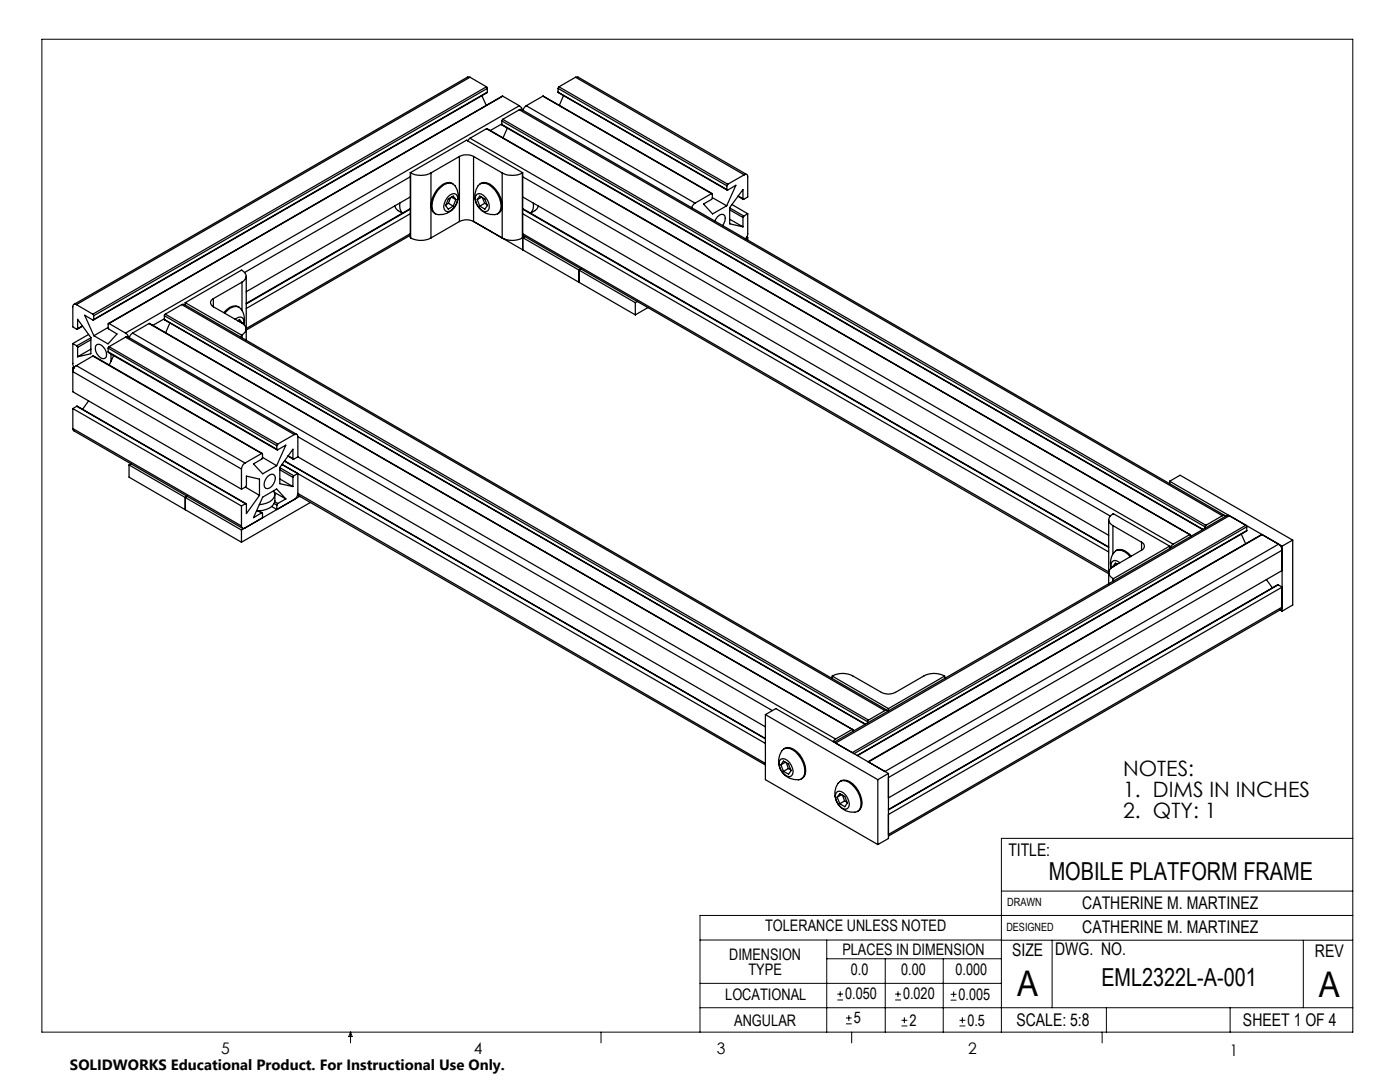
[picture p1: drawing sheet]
<svg xmlns="http://www.w3.org/2000/svg" width="279mm" height="216mm" viewBox="0 0 279 216" stroke-linecap="round" stroke-linejoin="round" font-family="sans-serif">
<g fill="none" stroke="#000" stroke-width=".2">
<path d="M8.4 7.8h261.6v198.2h-261.6zM199.8 177.8h70.2M270 167.3h-70.2v38.7M139.7 187.6h60.2M139.7 196.2h60.1M165 187.6v18.4M165 191.3h34.8M167.1 199.5h1.1M167.1 198.4h1.1M167.7 197.8v1.1M176.7 191.3v14.7M178.6 199.5h1.2"/>
<path d="M178.6 198.4h1.2M179.2 197.8v1.1M188.2 191.3v14.7M189.7 199.6h1.2M189.7 198.4h1.2M190.3 197.8v1.2M199.8 187.6h70.2M210 187.6v13.5M260.1 187.6v13.5M270 182.7h-130.3v23.3M70 206v2.1M70 206l.3 .8h-.7z"/>
<path d="M119.9 206v2.1M139.7 201.1h130.3M168.8 204.3h1.2M168.8 203.1h1.2M169.4 202.6v1.1M170 206v2.1M179.9 204.7h1.2M179.9 203.6h1.2M180.5 203v1.2M191.5 204.7h1.2M191.5 203.6h1.2M192.1 203v1.2"/>
<path d="M220 206v2.1M220.8 201.1v4.9M245.5 201.1v4.9"/>
</g>
<g fill="none" stroke="#000" stroke-width=".25">
<path d="M93.8 15.4h-.5l-78.6 45.3M93.8 15.4l-78.6 45.4M93.8 15.4l3.3 1.9M96.2 19.1l.8 1.9M97.1 17.3l.2 .3M97.1 17.3l-78.6 45.4M97.3 18.4l-78.6 45.5M97.3 17.6l-78.6 45.4M97.3 17.6v.8M97.3 18.4l-78.6 45.3M100.3 19.2l-78.7 45.4M100.3 19.2l-78.5 45.4"/>
<path d="M100.3 19.2l3.3 1.9M108.3 19.2l33.8 19.4M108.3 19.2l-3.3 1.9M108.3 19.2l33.7 19.4M111.4 18.4l33.7 19.5M111.4 17.6l33.7 19.5M111.4 18.4l33.7 19.4M111.4 17.6v.8M111.5 17.3l-.1 .3M111.5 17.3l33.7 19.5M112.5 19.1l-.9 1.9M114.9 15.4h.5l33.6 19.4"/>
<path d="M114.9 15.4l-3.4 1.9M114.9 15.4l33.6 19.5M81.9 34.5h.1M81.9 34.5l11.2-6.5 11.2 6.5M81.9 34.5l.1 13M81.9 39.3l-32.8 18.9M81.9 35.3l-33.1 19.1M82 34.5a4.4 4.4 0 0 0 4 0M82 34.5v13M86 34.5v13M89.3 39.4a1.39 1.39 0 0 1 1.7-.6 2.43 2.43 0 0 1-1.3 3.4h-.4a1.1 1.1 0 0 1-.6-1.6zM89.9 39.4l-.4 1.2"/>
<path d="M90.1 39.3l.9 .5M90.4 36.7a1.57 1.57 0 0 0-1.9 0 5.2 5.2 0 0 0-2.4 5l.3 .5 .5 .5M91 39.8l-.5-.7-1 .6-.6 1.3 .6 .7 1-.6M91 39.8l-.5 1.3M91.7 31.2a3.3 3.3 0 0 1 2.8 0M91.7 31.2l-5.7 3.3M91.7 31.2v13M93.8 27.6l-.5 .5M93.8 27.6l140.3 81M94.5 31.2l5.7 3.3M94.5 31.2v13M95.2 38.8a1.37 1.37 0 0 1 1.7 .6 2.19 2.19 0 0 1 .4 2.7 1.37 1.37 0 0 1-1.7-.7 2.19 2.19 0 0 1-.4-2.6z"/>
<path d="M95.3 39.8l.4-.7 1.1 .6 .5 1.3-.5 .7-1.1-.6M95.3 39.8l.4 1.3M95.4 37a1.51 1.51 0 0 1 2.1-.2 5.2 5.2 0 0 1 2.4 5l-.2 .5a2.21 2.21 0 0 1-2.8 .2 3.7 3.7 0 0 1-1.5-5.5zM95.8 36.7a1.85 1.85 0 0 1 2.6 .5 5 5 0 0 1 1.7 4.5l-.2 .5-.6 .5M96.1 39.3l-.8 .5M96.3 39.4l.4 1.2M97.1 25.7l140.4 81M97.1 25.7l-3.3 1.9M97.1 25.7l140.3 81M100.2 24.8l139.8 80.9M100.2 24.1l140.3 81M100.2 24.1v.7"/>
<path d="M100.2 24.8l139.9 80.8M100.2 24.7l-2.3 1.3M100.2 34.5a4.3 4.3 0 0 0 4 0M100.2 34.5v13M100.3 23.8l-.1 .3M100.3 23.8l140.4 81M101.2 25.6l-.8 1.9M103.6 21.9h.5l140.3 81M103.6 21.1l.7 .8M103.6 21.9l140.3 81M103.6 21.9l-3.3 1.9M103.6 21.1l-78.6 45.4"/>
<path d="M104.2 34.5v13M104.3 34.5v15.3M104.3 34.5h-.1M104.3 39.3l117 67.5M104.3 35.3l117.3 67.7M105 21.1l-.4 .3-.2 .6M105 21.1l33.7 19.4M142 38.6l.2 .1v.8M142 38.6l-3.3 1.9M142.2 39.5l-.2 .3-1.6 .9 1.8 2 2.8-1.6M142.2 39.4l2.8 1.7M145.1 37.8l.1 .1 1.7-.9-1.9 4.1"/>
<path d="M145.1 37.1v.7M145.2 36.8l-.1 .3M147.3 39.2l1 .6M147.3 39.1l1 .6M148.3 39.7v-1.9l-2.7 3.6v3.3l2.7 .6M148.5 34.9a.42 .42 0 0 1 .5-.1 .42 .42 0 0 1 .2 .5v4l-.8 .5-.1-.1M148.5 34.9l-3.3 1.9M42.6 59.6a.87 .87 0 0 0-.6 .8 .87 .87 0 0 0 .6 .8M42.6 59.6v1.6M48.3 56.3a1.25 1.25 0 0 0 .8-1.2 1.25 1.25 0 0 0-.9-1.2l-11.2 6.5M48.3 56.3l-5.7 3.3M48.3 56.3v5.6"/>
<path d="M49.1 55.1v12.8M79.8 40.5a2.18 2.18 0 0 0 .5 2l-.9-.5-.6-.9M81.9 41.6l-32.8 18.9M81.9 47l-32.8 18.9M81.9 42.7l-32.8 18.9M81.9 41.7l-32.8 18.9M81.9 46.6l-32.8 18.9M82 47.5a4.4 4.4 0 0 0 4 0M87.4 42.8a1.45 1.45 0 0 1-1.2-1.7 5.1 5.1 0 0 1 3.1-4.5 1.96 1.96 0 0 1 2.1 2.2 3.7 3.7 0 0 1-3.9 4M89.5 40.6l-.5 .3M89.5 40.6l1 .5M91.7 44.2a3 3 0 0 1 2.8 0"/>
<path d="M91.7 44.2l-5.7 3.3M94.5 44.2l32.3 18.6M94.5 44.2l5.7 3.3M96.7 40.6l.5 .3M96.7 40.6l-1 .5M100.2 47.5a4.3 4.3 0 0 0 4 0M104.3 41.6l117 67.5M104.3 47l117 67.5M104.3 47.4l22.5 13M104.3 47.4l-.1 .1M104.3 42.7l117 67.4M104.3 46.6l117 67.5"/>
<path d="M104.3 41.7l117 67.5M104.7 47.2l-.4 .2M106.4 40.5a2.07 2.07 0 0 1-.5 2l.9-.5 .4-.4 .3-.5M116 53.7l-.4 .2v2.4M138.7 40.5l-.4 .4-.3 .6M142.7 44.1a1.72 1.72 0 0 1 1.7-1.3 1.6 1.6 0 0 1-.2 2.2M145.6 43.7l2.7 1.6M145.6 41.5l2.8 1.6M145.6 41.9l2.7 1.5M146.1 40.8l3.1 1.9M148.3 43.4v1.9M148.4 43.1l-.1 .3"/>
<path d="M149 47.3l.2 .1M149.2 42.7v4.1l-.4 .8M149.2 47.4l-.4 .3M149.2 47.4v.5M149.2 42.7l-.8 .4M14.5 68.5v4.2l.3 .6M14.5 73.3l.2 .2M14.5 73.3v4.9l33.7 19.4M14.5 68.5l.8 .5M14.7 73.2l-.2 .1M15.2 73a1.62 1.62 0 0 0-.7 1.2l33.7 19.4M15.2 60.8a.44 .44 0 0 0-.5 0 .44 .44 0 0 0-.2 .4v4l.9 .5 .1-.1"/>
<path d="M15.2 73l33.7 19.4M15.2 60.8l3.3 1.9M15.3 69l.2 .3M15.5 65.6v-1.9l2.6 3.6v3.3l-2.6 .6M15.5 69.3v1.9M16.4 65.1l-.9 .5M16.5 65.1l-1 .6M17.7 66.7l-3.2 1.8M18.1 69.7l-2.6 1.5M18.1 67.8l-2.6 1.5M18.1 67.4l-2.8 1.6M18.5 71h.2l33.6 19.5"/>
<path d="M18.5 62.7l.2 .3M18.5 71l-3.3 2M18.5 71l33.7 19.5M18.7 63.7l-.2 .2-1.6-1 1.8 4.1M18.7 63v.7M19.3 68.8a1.6 1.6 0 0 1 1.9 1.4v1l-.2 .3a1.6 1.6 0 0 1-1.9-1.5v-1zM21.6 70.2v.1l33.7 19.5M21.6 69.5l33.6 19.4M21.6 70.2l33.6 19.4M21.6 69.5v.7M21.6 65.3l-2.9 1.7M21.8 69.2l-.2 .3"/>
<path d="M21.8 64.6h-.2v1l1.8 1-1.8 2-2.9-1.6M21.8 69.2l33.6 19.4M21.8 64.6l3.2 1.9M22.2 70.6v1.5M22.7 70.9l-.9 1.9M25 67.3l.4-.1 33.8 19.5M25 66.5l.7 .8M25 67.3l-3.2 1.9M25 67.3l33.7 19.4M26.5 66.5l-.4 .3-.3 .6M26.5 66.5l140.3 81M29.7 64.6l140.5 81"/>
<path d="M29.7 64.6l-3.2 1.9M29.7 64.6l140.4 81M32.8 63.7l139.8 80.8M32.8 63l140.3 81M32.8 63v.7M32.8 63.7l139.9 80.8M32.8 63.6l-2.3 1.3M33 62.7l-.2 .3M33 62.7l140.3 81M33.9 64.5l-.8 1.9M36.3 60.8l.5-.1 140.3 81M36.3 60.8l-3.3 1.9"/>
<path d="M36.3 60.8l140.3 81M37 60.4v.5M37 60.4l11.2 6.5M42.6 61.2l5.7 3.3M44.8 62.5a2.61 2.61 0 0 1 2.9-1.2 3.3 3.3 0 0 1 .9 3.5M46.9 63.7a1.06 1.06 0 0 1 1.7 0v1M47.4 64l.4-.3 .5 .8M47.4 64l.9 .5M47.7 61.3a1.57 1.57 0 0 0-1.9 0l-1.1 1.1M48.2 66.9v.4M48.3 64.5a1.22 1.22 0 0 1 .8 1.2 1.22 1.22 0 0 1-.8 1.1M48.3 66.8l-.1 .1"/>
<path d="M48.3 66.8v.6M48.3 64.5h.1M126.8 60.4v2.4M127.2 60.1l-.4 .3M129.3 61.4l-2.5 1.4M14.5 85.5l.2 .5 33.7 19.4M14.5 81.5v4M14.5 81.5l33.7 19.5M14.5 85.5l33.7 19.5M15.3 81.1l33.8 19.4M15.3 81.1l-.8 .4M15.3 81.1l33.7 19.4"/>
<path d="M17.7 80l-1.2 1.7M25.8 92.8v2.4l22.4 13M25.8 92.8l22.4 13M26.2 92.6l-.4 .2M37.4 99l-.4 .3v2.4M48.2 97.6l.9-.6 .1-2 2.6 .6v3.2M48.2 93.6v4M48.9 92.4a1.62 1.62 0 0 0-.7 1.2M49 97.2l2.8 1.6M51.8 98.8l-2.6 3.7v-1.9l-.2-.1M52.2 90.5l.2 .1-.1 1-1.7 1 1.8 1.9 2.8-1.6M52.2 90.5l-3.3 1.9"/>
<path d="M52.4 91.3l2.8 1.6M53.4 95.1l.4-.3 .5-.2 .3 .1a1.32 1.32 0 0 1 0 1.8 1.36 1.36 0 0 1-1.6 .9 1.63 1.63 0 0 1 .4-2.3zM54.6 97.9a1.44 1.44 0 0 1-.8 2.2l-.7 .3-1.3 .3M54.8 98.2l2.2 1.4M54.9 98.7a2.33 2.33 0 0 1-1.8 3l-1.9 .3M55.2 89.6l.2 .2 1.6-1-1.8 4.1M55.2 88.9v.7M55.4 88.6l-.2 .3M55.8 95.6l2.7 1.5M55.8 93.3l2.8 1.6M55.8 93.7l2.7 1.5M56.8 92l96 55.4"/>
<path d="M57 99.6l-1.6 .9M57 99.6l-1.8-2-2.8 1.6-1.8 4.1 1.6-1M57.5 91l1 .6M57.5 90.9l1 .6M58.5 91.5v-1.9l-2.7 3.7v3.2l2.7 .6M58.5 95.2v1.9M58.6 94.9l-.1 .3M58.7 86.7a.44 .44 0 0 1 .5 0 .44 .44 0 0 1 .2 .4M58.7 86.7l-3.3 1.9M59.4 98.8l93.4 53.8M59.4 98.5a1.47 1.47 0 0 1-.7 1.2l-3.5 2M59.4 91.2l-.8 .4-.1-.1"/>
<path d="M59.4 87.1v4.1M59.4 94.5v4M59.4 94.5l-.8 .4M59.4 94.5l-3.1-1.8 96.5 55.6M59.4 91.2l93.4 53.8M59.4 87.1l94.7 54.7M59.4 98.5l93.4 53.8M59.8 99l-11.6 6.8M233.4 96l2.1-1.2 22.5 13M233.4 96l22.5 13M233.4 96v.5M48.2 101v4"/>
<path d="M48.2 105.8v2.4M49 100.5l-.8 .5M51.5 102l.7 .3M51.6 101.9l.7 .4M52.2 102.3l.2 .1v.9l-3.5 2a.42 .42 0 0 1-.5 .1 .42 .42 0 0 1-.2-.4M54.2 101.1l1 .6M54.7 100.5l.5 .3M54.8 100.1l.6 .4M55.2 100.8v.9M55.4 100.5l-.2 .3M61.9 100.3l-13.7 7.9M221.3 103.7v12.8"/>
<path d="M222.1 113.1h.1M222.1 113.1a1.22 1.22 0 0 0-.8 1.2 1.22 1.22 0 0 0 .8 1.1M222.1 104.9a1.23 1.23 0 0 1-.8-1.2 1.23 1.23 0 0 1 .9-1.2l11.2 6.5M222.1 115.4l.1 .1M222.1 104.9l5.7 3.3M222.1 104.9v5.6M222.1 115.4v.6M222.2 115.5v.5M222.6 112.4l.4 .2-.9 .5zM222.7 109.9a1.91 1.91 0 0 1 2.5 .5l.5 .6M225.6 111.1a2.7 2.7 0 0 0-2.9-1.2 3.4 3.4 0 0 0-.9 3.4 .99 .99 0 0 1 .2-1.3 .99 .99 0 0 1 1.3 .2l.2 .1M227.8 108.2a.84 .84 0 0 1 .6 .8 .84 .84 0 0 1-.6 .8"/>
<path d="M227.8 109.8l-5.7 3.3M227.8 108.2v1.6M233.4 109v.5M233.4 109l-11.2 6.5M234.1 108.6l-.6 .8M237.4 106.7h.2v.4M237.4 106.7l-3.3 1.9M240.5 105.1v.3M240.7 104.8l-.2 .3M243.9 102.9l.4-.1 .3 .2M243.9 102.9l-3.2 1.9M245.4 102.9h-.5l-78.4 45.2"/>
<path d="M245.4 102.9l-78.6 45.4 3.3 1.9 78.5-45.4M245.4 102.9l3.2 1.9M247.7 106.6l.9 1.9M248.6 104.8l.2 .3M248.8 105.9l-77.7 44.9M248.8 105.1v.8M248.8 105.1l-78.4 45.3M248.8 105.9l-77.7 44.8M251.9 106.7l-78.7 45.3M251.9 106.7l-78.6 45.3 3.3 2 78.6-45.4M251.9 106.7l3.3 1.9M252.7 115.6l1.2 1.7"/>
<path d="M255.1 116.7l-77.8 44.8M255.1 116.7l.8 .5-78.6 45.3M255.1 116.7l-77.8 44.9M255.2 108.6a1.62 1.62 0 0 1 .7 1.2l-78.6 45.4M255.9 109v13M255.9 113.8l-78.6 45.4M258 107.8l-2.1 1.2M258 107.8v12.9l-2.1 1.3M166.1 134.9a4.3 4.3 0 0 1 4.1 0l5.7 3.2a3 3 0 0 0 2.8 0l5.7-3.2a4.4 4.4 0 0 1 4.1 0M166.1 134.9l11.2 6.5M166.1 134.9v.5M188.5 134.9l-11.2 6.5"/>
<path d="M188.5 134.9v.5M255.4 121.7l.5 .3M152.8 142.6l22.4 13M152.8 142.6l2-1.2 22.5 12.9M152.8 142.6v13l22.4 12.9M155.8 151.5a1.42 1.42 0 0 1 1.8 .7 2.26 2.26 0 0 1 .3 2.6 1.39 1.39 0 0 1-1.7-.6 2.19 2.19 0 0 1-.4-2.7zM155.9 152.6l.5-.7 1 .6 .5 1.3-.5 .7-1-.6M155.9 152.6l.5 1.3M156 149.8a1.5 1.5 0 0 1 2.2-.2 5.2 5.2 0 0 1 2.3 5l-.2 .5-.4 .3a3.7 3.7 0 0 1-3.9-1.4 3.7 3.7 0 0 1 0-4.2zM156.4 149.4a1.59 1.59 0 0 1 2 .1 5.2 5.2 0 0 1 2.3 4.9l-.2 .6-.6 .4M156.7 152.1l-.8 .5M156.9 152.2l.4 1.2"/>
<path d="M157.3 153.4l.5 .2M157.3 153.4l-.9 .5M166.8 147.5l-.5 .5M167 158a1.39 1.39 0 0 1 1.8 .7 2.26 2.26 0 0 1 .4 2.6 1.39 1.39 0 0 1-1.8-.6 2.26 2.26 0 0 1-.4-2.7zM167.1 159.1l.5-.7 1 .5 .5 1.3-.5 .8-1-.6M167.1 159.1l.5 1.3M167.3 156.3a1.54 1.54 0 0 1 2.1-.2 5.2 5.2 0 0 1 2.4 4.9l-.3 .6a2.25 2.25 0 0 1-2.7 .2 3.8 3.8 0 0 1-1.5-5.5zM167.7 155.9a1.57 1.57 0 0 1 1.9 .1 5.2 5.2 0 0 1 2.3 4.9l-.2 .6-.6 .4M168 158.6l-.9 .5M168.1 158.7l.5 1.1M168.6 159.8l.5 .3M168.6 159.8l-1 .6"/>
<path d="M170.1 145.6h.2v.3M170.1 145.6l-3.3 1.9M173.1 144v.3M173.3 143.7l-.2 .3M175.2 155.6v12.9M176.6 141.8l.4-.1 .2 .2M176.6 141.8l-3.3 1.9M177.3 154.3l-2.1 1.3M177.3 154.3v13l-2.1 1.2M177.3 141.4v.5M177.3 166.5l78.6-45.4-.2 .5-78.4 45.2"/>
</g>
<g font-size="7.1">
<text x="203" y="198.7">A</text>
<text x="263.2" y="198.9">A</text>
</g>
<g font-size="4.9">
<text x="209.3" y="175.7">MOBILE PLATFORM FRAME</text>
<text x="219.8" y="196.7">EML2322L-A-001</text>
</g>
<g font-size="4.2">
<text x="224.2" y="154.8">NOTES:</text>
<text x="224.2" y="158.9">1. DIMS IN INCHES</text>
<text x="224.2" y="163.1">2. QTY: 1</text>
</g>
<g font-size="3.5">
<text x="201.2" y="170.7">TITLE:</text>
<text x="216" y="181.4">CATHERINE M. MARTINEZ</text>
<text x="202" y="190.7">SIZE</text>
<text x="210.6" y="190.6">DWG. NO.</text>
<text x="216" y="186.2">CATHERINE M. MARTINEZ</text>
<text x="262.4" y="190.9">REV</text>
<text x="202.9" y="204.6">SCALE: 5:8</text>
<text x="248.1" y="204.6">SHEET 1 OF 4</text>
</g>
<g font-size="3.2">
<text x="152.7" y="185.7">TOLERANCE UNLESS NOTED</text>
<text x="145.5" y="191.5">DIMENSION</text>
<text x="168.1" y="190.5">PLACES IN DIMENSION</text>
<text x="149.4" y="194.6">TYPE</text>
<text x="169.8" y="194.6">0.0</text>
<text x="179.8" y="194.6">0.00</text>
<text x="190.7" y="194.6">0.000</text>
<text x="144.7" y="199.6">LOCATIONAL</text>
<text x="168.7" y="199.4">0.050</text>
<text x="180.2" y="199.4">0.020</text>
<text x="191.3" y="199.5">0.005</text>
<text x="146.5" y="204.6">ANGULAR</text>
<text x="170.4" y="204.2">5</text>
<text x="181.5" y="204.6">2</text>
<text x="193.1" y="204.6">0.5</text>
<text x="44.2" y="210.4">5</text>
<text x="94.6" y="210.3">4</text>
<text x="143.1" y="210.4">3</text>
<text x="193.2" y="210.3">2</text>
<text x="245.4" y="210.6">1</text>
</g>
<text font-size="3" x="14" y="213.5">SOLIDWORKS Educational Product. For Instructional Use Only.</text>
<g font-size="2.3">
<text x="200.8" y="185.7">DESIGNED</text>
<text x="201" y="180.9">DRAWN</text>
</g>
</svg>
